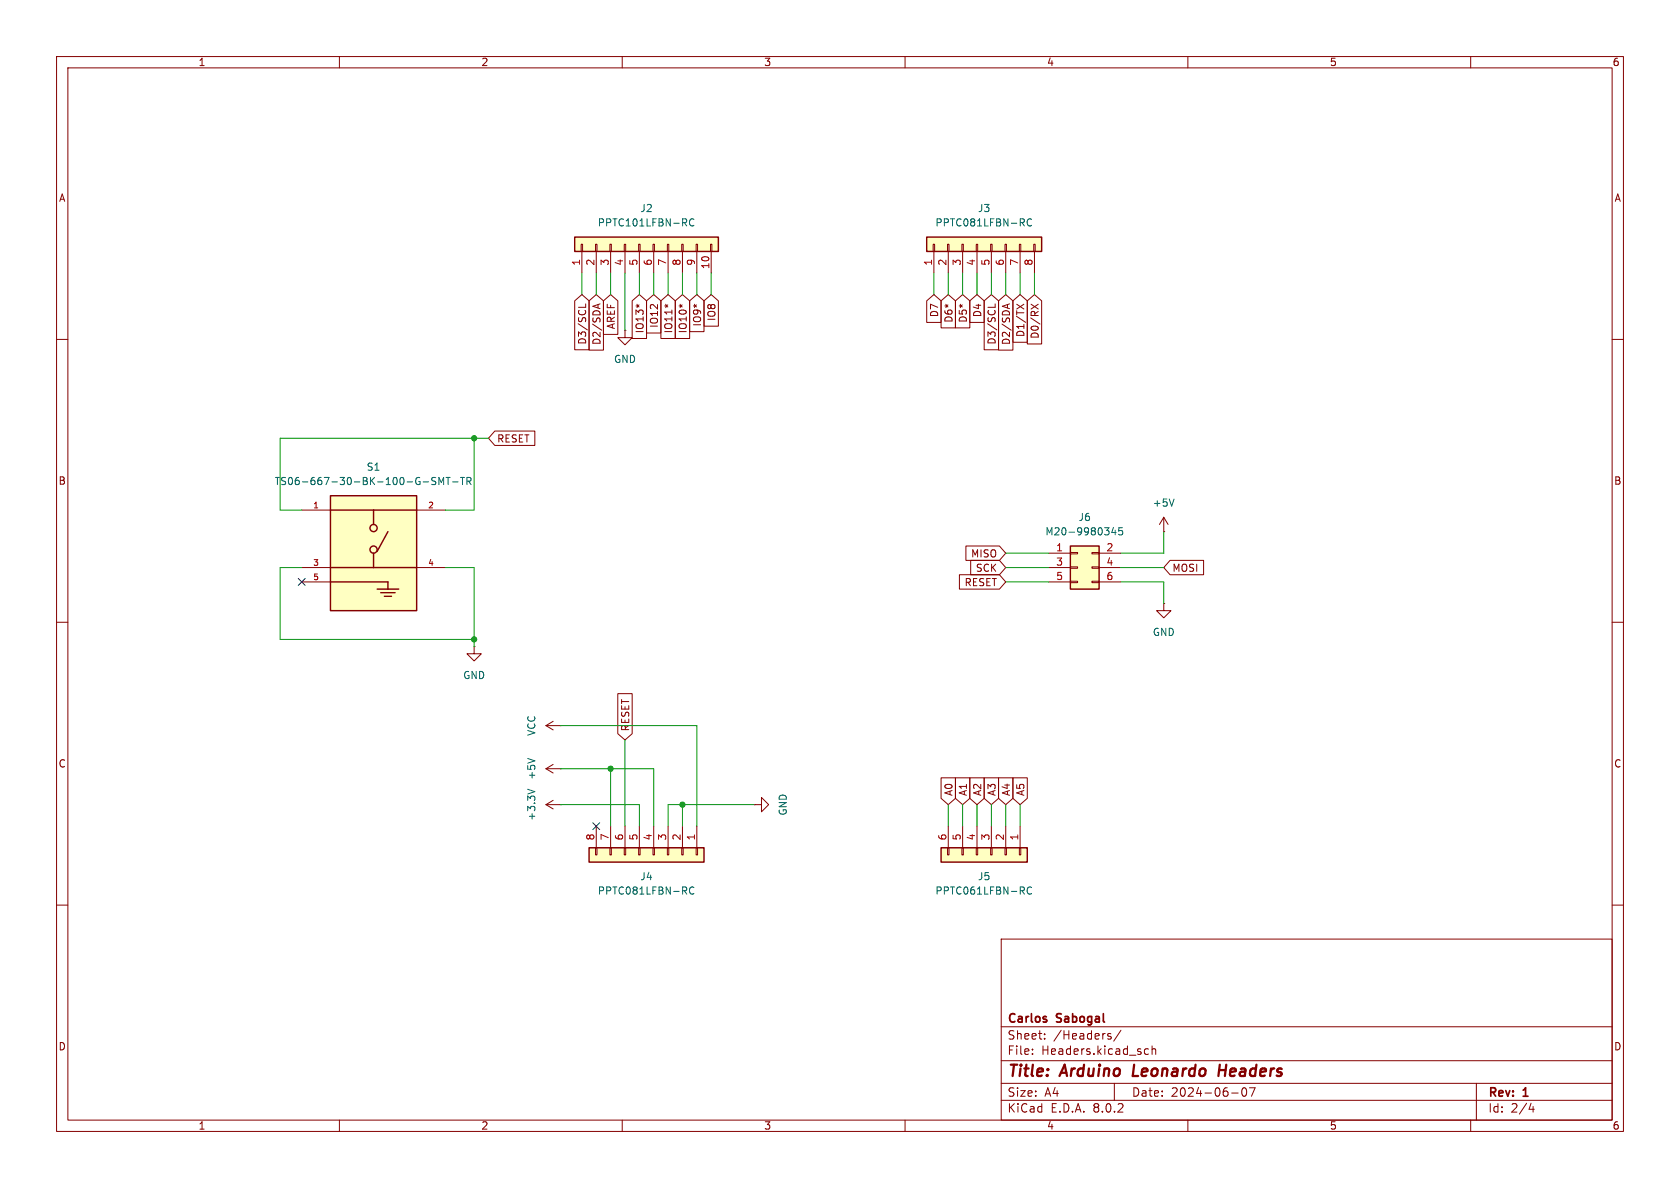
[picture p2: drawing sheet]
<svg xmlns="http://www.w3.org/2000/svg" width="297mm" height="210mm" viewBox="0 0 297 210" stroke-linecap="round" stroke-linejoin="round" font-family="sans-serif">
<g fill="none" stroke="#840000" stroke-width=".18">
<path d="M10 10h277v190h-277zM12 12h273v186h-273zM60 10v2M110 10v2M160 10v2M210 10v2M260 10v2M10 60h2M285 60h2M10 110h2M285 110h2M10 160h2"/>
<path d="M285 160h2M177 166h108v32h-108zM60 198v2M110 198v2M160 198v2M177 194.5h108M177 191.5h108M177 187.5h108M177 181.5h108M182.5 186.3v.1M182.5 185.5v.1M184.7 183.6v.1"/>
<path d="M184.7 182.8v.1M196 183.2l.4 .1 .1 .2-.3 .2h-.2M196 182.7l.4 .1M197 191.5v3M198.2 182.1l-1.3 2M202.4 186.3l.2 .1 .4-.1M203 185.5l-.4-.1-.2 .1M203.7 185.5l.2-.1 .3 .1 .1 .9M203.7 184.9v1.5M210 198v2M217.7 193.2h1.2M219.7 192.4l.2-.1a.81 .81 0 0 1 .6 .6 .81 .81 0 0 1-.3 .8l-.2 .1a.81 .81 0 0 1-.3-1.4z"/>
<path d="M220.9 192.3h1l-.7 1.5M260 198v2M261 191.5v6.5M270.7 195l-.4 1.1h.9M271 195.6v1"/>
</g>
<path d="M200.5 188.2l-.2 2h.9M215.5 189.2h1.2M215.6 188.2l-.2 2" fill="none" stroke="#840000" stroke-width=".4"/>
<path d="M58.4 87.6h15.3v20.4h-15.3z" fill="#ffffc2"/>
<g fill="none" stroke="#840000" stroke-width=".25">
<path d="M58.4 87.6h15.3v20.4h-15.3zM58.4 90.2h15.3M66 90.2v2.5M66 97.8v2.5M68.6 94l-1.9 3.5M58.4 102.9h10.2v1.2M58.4 100.3h15.3M66.7 104.1h3.8M67.3 104.8h2.5M67.9 105.4h1.3"/>
<circle cx="66" cy="97.2" r=".63"/>
<circle cx="66" cy="93.3" r=".63"/>
</g>
<g fill="none" stroke="#840000" stroke-width=".18">
<path d="M110.5 58.4v1.3h1.3l-1.3 1.3-1.3-1.3h1.3M110.5 58.4h.1M53.3 90.2h5.1M73.7 90.2h5M53.3 100.3h5.1M53.3 102.9h5.1M73.7 100.3h5M96.5 128.3h2.6M96.5 128.3l1.3 .7M97.8 127.5l-1.3 .8M99.1 128.3h.1M133.3 142.2h1.3v1.3l1.3-1.3-1.3-1.2v1.2"/>
<path d="M133.3 142.2h.1"/>
</g>
<path d="M74.8 85.2h1M77 84.5l-.4-.1-.3 .2 .1 .3 .6 .3v.3l-.2 .2-.5-.1M77.6 85.7v-1.3l.4 .9 .4-.9v1.3M78.9 84.4h.7M79.2 84.4v1.3M80 85.2h1M81.4 84.4h.7M81.8 84.4v1.3M82.5 85.1l.7-.1 .1-.2-.1-.3-.7-.1v1.3M82.9 85.1l.4 .6" fill="none" stroke="#006464" stroke-width=".18"/>
<path d="M163.8 41.9h20.3v2.6h-20.3z" fill="#ffffc2"/>
<g fill="none" stroke="#840000" stroke-width=".18">
<path d="M165 43.2h.2v1.3h-.2zM165.1 44.5v3.8M167.5 43.2h.3v1.3h-.3zM167.6 44.5v3.8M170.1 43.2h.2v1.3h-.2zM170.2 44.5v3.8M172.6 43.2h.2v1.3h-.2zM172.7 44.5v3.8M175.1 43.2h.3v1.3h-.3zM175.3 44.5v3.8M177.7 43.2h.2v1.3h-.2zM177.8 44.5v3.8"/>
<path d="M180.2 43.2h.3v1.3h-.3zM180.3 44.5v3.8M182.8 43.2h.2v1.3h-.2zM182.9 44.5v3.8"/>
</g>
<path d="M163.8 41.9h20.3v2.6h-20.3z" fill="none" stroke="#840000" stroke-width=".25"/>
<path d="M182.4 38.8a.6 .6 0 0 0-.9 .4 .6 .6 0 0 0 .6 .7l.3-.1" fill="none" stroke="#006464" stroke-width=".18"/>
<path d="M104.1 149.9h20.4v2.5h-20.4z" fill="#ffffc2"/>
<g fill="none" stroke="#840000" stroke-width=".18">
<path d="M83.8 114.3v1.3h1.3l-1.3 1.2-1.3-1.2h1.3M83.8 114.3h.1M105.3 149.9h.2v1.2h-.2zM105.4 146.1v3.8M107.8 149.9h.3v1.2h-.3zM107.9 146.1v3.8M110.4 149.9h.2v1.2h-.2zM110.5 146.1v3.8M112.9 149.9h.3v1.2h-.3zM113 146.1v3.8M115.4 149.9h.3v1.2h-.3zM115.6 146.1v3.8"/>
<path d="M118 149.9h.2v1.2h-.2zM118.1 146.1v3.8M120.5 149.9h.3v1.2h-.3zM120.6 146.1v3.8M123.1 149.9h.2v1.2h-.2zM123.2 146.1v3.8"/>
</g>
<path d="M104.1 149.9h20.4v2.5h-20.4z" fill="none" stroke="#840000" stroke-width=".25"/>
<path d="M122.7 156.9a.6 .6 0 0 0-.9 .4 .6 .6 0 0 0 .6 .8l.3-.2" fill="none" stroke="#006464" stroke-width=".18"/>
<path d="M101.6 41.9h25.4v2.6h-25.4z" fill="#ffffc2"/>
<g fill="none" stroke="#840000" stroke-width=".18">
<path d="M102.7 43.2h.3v1.3h-.3zM102.9 44.5v3.8M105.3 43.2h.2v1.3h-.2zM105.4 44.5v3.8M107.8 43.2h.3v1.3h-.3zM107.9 44.5v3.8M110.4 43.2h.2v1.3h-.2zM110.5 44.5v3.8M112.9 43.2h.3v1.3h-.3zM113 44.5v3.8M115.4 43.2h.3v1.3h-.3zM115.6 44.5v3.8"/>
<path d="M118 43.2h.2v1.3h-.2zM118.1 44.5v3.8M120.5 43.2h.3v1.3h-.3zM120.6 44.5v3.8M123.1 43.2h.2v1.3h-.2zM123.2 44.5v3.8M125.6 43.2h.3v1.3h-.3zM125.7 44.5v3.8M205.7 106.7v1.3h1.3l-1.3 1.2-1.2-1.2h1.2M205.7 106.7h.1M96.5 135.9h2.6M96.5 135.9l1.3 .8"/>
<path d="M97.8 135.1l-1.3 .8M99.1 135.9h.1M96.5 142.2h2.6M96.5 142.2l1.3 .8M97.8 141.5l-1.3 .7M99.1 142.2h.1"/>
</g>
<path d="M101.6 41.9h25.4v2.6h-25.4z" fill="none" stroke="#840000" stroke-width=".25"/>
<path d="M122.7 38.8a.6 .6 0 0 0-.9 .4 .6 .6 0 0 0 .6 .7l.3-.1M93.3 134.1l1.3 .4M93.3 139.5l1.3 .4" fill="none" stroke="#006464" stroke-width=".18"/>
<path d="M189.2 96.5h5.1v7.6h-5.1z" fill="#ffffc2"/>
<g fill="none" stroke="#840000" stroke-width=".18">
<path d="M185.4 97.8h3.8M189.2 97.7h1.3v.2h-1.3zM193 97.7h1.3v.2h-1.3zM194.3 97.8h3.8M205.7 94h.1M205.7 91.4l-.7 1.3M205.7 91.4v2.6M205.7 91.4l.8 1.3M185.4 100.3h3.8M185.4 102.9h3.8M189.2 102.7h1.3v.3h-1.3zM189.2 100.2h1.3v.3h-1.3z"/>
<path d="M193 102.7h1.3v.3h-1.3zM193 100.2h1.3v.3h-1.3zM194.3 100.3h3.8M194.3 102.9h3.8"/>
</g>
<path d="M189.2 96.5h5.1v7.6h-5.1z" fill="none" stroke="#840000" stroke-width=".25"/>
<path d="M196.8 93.2l-.3 .9h.8M197.2 93.7v.9M198.4 93.3h-.6v.6l.1-.1h.5l.1 .2-.1 .4-.2 .2-.4-.2M207.6 88.2l-.5 1.3" fill="none" stroke="#006464" stroke-width=".18"/>
<path d="M166.4 149.9h15.2v2.5h-15.2z" fill="#ffffc2"/>
<g fill="none" stroke="#840000" stroke-width=".18">
<path d="M101.6 53.2l1.3-1.1 1.2 1.1v8.6h-2.5zM103.5 53.7v.6M104.1 53.2l1.3-1.1 1.3 1.1v8.7h-2.6zM105.7 53.8v.6M106.1 53.7l-1.3 .4M106.7 53.2l1.2-1.1 1.3 1.1v5.9h-2.5zM111.8 53.2l1.2-1.1 1.3 1.1v6.6h-2.5zM112.6 53.8l.1 .3 .3-.2M114.3 53.2l1.3-1.1 1.2 1.1v5.7h-2.5zM116.8 53.2l1.3-1.1 1.3 1.1v6.6h-2.6zM117.7 53.8l.1 .3 .3-.2M119.4 53.2l1.2-1.1 1.3 1.1v6.6h-2.5z"/>
<path d="M120.2 53.8l.2 .3 .2-.2M121.9 53.2l1.3-1.1 1.3 1.1v5.4h-2.6zM124.5 53.2l1.2-1.1 1.3 1.1v4.5h-2.5zM163.8 53.2l1.3-1.1 1.3 1.1v3.8h-2.6zM166.4 53.2l1.2-1.1 1.3 1.1v4.8h-2.5zM168.9 53.2l1.3-1.1 1.3 1.1v4.8h-2.6zM171.4 53.2l1.3-1.1 1.3 1.1v3.8h-2.6zM174 53.2l1.3-1.1 1.2 1.1v8.6h-2.5zM175.9 53.7v.6M176.5 53.2l1.3-1.1 1.3 1.1v8.7h-2.6zM178.1 53.8v.6M178.5 53.7l-1.3 .4"/>
<path d="M179.1 53.2l1.2-1.1 1.3 1.1v7.3h-2.5zM179.7 53.8l1.3 .8M181 53.8l-1.3 .8M181.6 53.2l1.3-1.1 1.3 1.1v7.6h-2.6zM182.3 53.8l1.3 .8M183.6 53.8l-1.3 .8M87.5 76.2h7.1v2.5h-7.1l-1.1-1.2zM170.8 96.5h5.9l1.1 1.3-1.1 1.3h-5.9zM171.6 99.1h5.1l1.1 1.2-1.1 1.3h-5.1zM206.9 99.1h5.9v2.5h-5.9l-1.2-1.3zM169.6 101.6h7.1l1.1 1.3-1.1 1.2h-7.1zM109.2 122.6h2.6v7.1l-1.3 1.1-1.3-1.1z"/>
<path d="M166.4 137.5h2.5v3.6l-1.3 1.1-1.2-1.1zM168.9 137.5h2.6v3.6l-1.3 1.1-1.3-1.1zM171.4 137.5h2.6v3.6l-1.3 1.1-1.3-1.1zM174 137.5h2.5v3.6l-1.2 1.1-1.3-1.1zM176.5 137.5h2.6v3.6l-1.3 1.1-1.3-1.1zM179.1 137.5h2.5v3.6l-1.3 1.1-1.2-1.1zM167.5 149.9h.3v1.2h-.3zM167.6 146.1v3.8M170.1 149.9h.2v1.2h-.2zM170.2 146.1v3.8M172.6 149.9h.2v1.2h-.2zM172.7 146.1v3.8"/>
<path d="M175.1 149.9h.3v1.2h-.3zM175.3 146.1v3.8M177.7 149.9h.2v1.2h-.2zM177.8 146.1v3.8M180.2 149.9h.3v1.2h-.3zM180.3 146.1v3.8"/>
</g>
<path d="M166.4 149.9h15.2v2.5h-15.2z" fill="none" stroke="#840000" stroke-width=".25"/>
<path d="M182.4 156.9a.6 .6 0 0 0-.9 .4 .6 .6 0 0 0 .6 .8l.3-.2" fill="none" stroke="#006464" stroke-width=".18"/>
<g fill="none" stroke="#009600" stroke-width=".18">
<path d="M102.9 48.3v3.8M105.4 48.3v3.8M107.9 48.3v3.8M110.5 48.3v10.1M113 48.3v3.8M115.6 48.3v3.8M118.1 48.3v3.8M120.6 48.3v3.8M123.2 48.3v3.8M125.7 48.3v3.8M165.1 48.3v3.8M167.6 48.3v3.8"/>
<path d="M170.2 48.3v3.8M172.7 48.3v3.8M175.3 48.3v3.8M177.8 48.3v3.8M180.3 48.3v3.8M182.9 48.3v3.8M83.8 77.5v12.7h-5.1M86.4 77.5h-36.9v12.7h3.8M177.8 97.8h7.6M205.7 94v3.8h-7.6M53.3 100.3h-3.8v12.7h34.3M78.7 100.3h5.1v14"/>
<path d="M177.8 100.3h7.6M177.8 102.9h7.6M198.1 100.3h7.6M198.1 102.9h7.6v3.8M99.1 128.3h24.1v17.8M99.1 135.9h16.5v10.2M107.9 135.9v10.2M110.5 130.8v15.3M99.1 142.2h13.9v3.9M120.6 142.2v3.9M133.3 142.2h-15.2v3.9M167.6 142.2v3.9"/>
<path d="M170.2 142.2v3.9M172.7 142.2v3.9M175.3 142.2v3.9M177.8 142.2v3.9M180.3 142.2v3.9"/>
</g>
<path d="M52.7 102.3l1.2 1.2M53.9 102.3l-1.2 1.2M104.8 145.4l1.2 1.3M106 145.4l-1.2 1.3" fill="none" stroke="#000084" stroke-width=".18"/>
<g fill="#009600" stroke="#009600" stroke-width=".18">
<circle cx="83.8" cy="77.5" r=".46"/>
<circle cx="83.8" cy="113" r=".46"/>
<circle cx="120.6" cy="142.2" r=".46"/>
<circle cx="107.9" cy="135.9" r=".46"/>
</g>
<g font-size="2.8" fill="#840000">
<text x="178" y="190.9">Title:</text>
<text x="187.7" y="190.9">Arduino</text>
<text x="201.1" y="190.9">Leonardo</text>
<text x="217.1" y="190.9">Headers</text>
</g>
<g font-size="2.1" fill="#840000">
<text x="178" y="184">Sheet:</text>
<text x="178" y="181.2">Carlos</text>
<text x="186.2" y="184">/Headers/</text>
<text x="186.9" y="181.2">Sabogal</text>
<text x="178" y="186.7">File:</text>
<text x="184.1" y="186.7">Headers.kicad_sch</text>
<text x="178" y="196.9">KiCad</text>
<text x="178" y="194.1">Size:</text>
<text x="184.7" y="194.1">A4</text>
<text x="185.7" y="196.9">E.D.A.</text>
<text x="193.3" y="196.9">8.0.2</text>
<text x="200" y="194.1">Date:</text>
<text x="207" y="194.1">2024-06-07</text>
<text x="263" y="194.3">Rev:</text>
<text x="263" y="196.9">Id:</text>
<text x="267.1" y="196.9">2/4</text>
<text x="269.4" y="194.3">1</text>
</g>
<g font-size="1.8" fill="#840000">
<text x="35" y="11.9">1</text>
<text x="85" y="11.9">2</text>
<text x="135" y="11.9">3</text>
<text x="185" y="11.9">4</text>
<text x="235" y="11.9">5</text>
<text x="285" y="11.9">6</text>
<text x="10.3" y="35.9">A</text>
<text x="285.3" y="35.9">A</text>
<text x="108.9" y="58.3" transform="rotate(-90 108.9 58.3)">AREF</text>
<text x="114" y="59" transform="rotate(-90 114 59)">IO13*</text>
<text x="116.5" y="58.1" transform="rotate(-90 116.5 58.1)">IO12</text>
<text x="119.1" y="59" transform="rotate(-90 119.1 59)">IO11*</text>
<text x="121.6" y="59" transform="rotate(-90 121.6 59)">IO10*</text>
<text x="124.1" y="57.8" transform="rotate(-90 124.1 57.8)">IO9*</text>
<text x="126.7" y="56.8" transform="rotate(-90 126.7 56.8)">IO8</text>
<text x="166.1" y="56.2" transform="rotate(-90 166.1 56.2)">D7</text>
<text x="168.6" y="57.1" transform="rotate(-90 168.6 57.1)">D6*</text>
<text x="171.1" y="57.1" transform="rotate(-90 171.1 57.1)">D5*</text>
<text x="173.7" y="56.2" transform="rotate(-90 173.7 56.2)">D4</text>
<text x="181.3" y="59.7" transform="rotate(-90 181.3 59.7)">D1/TX</text>
<text x="183.8" y="60" transform="rotate(-90 183.8 60)">D0/RX</text>
<text x="103.8" y="61" transform="rotate(-90 103.8 61)">D3/SCL</text>
<text x="106.4" y="61.1" transform="rotate(-90 106.4 61.1)">D2/SDA</text>
<text x="176.2" y="61" transform="rotate(-90 176.2 61)">D3/SCL</text>
<text x="178.8" y="61.1" transform="rotate(-90 178.8 61.1)">D2/SDA</text>
<text x="87.8" y="78.4">RESET</text>
<text x="10.3" y="85.9">B</text>
<text x="285.3" y="85.9">B</text>
<text x="171.6" y="98.7">MISO</text>
<text x="172.4" y="101.3">SCK</text>
<text x="207.2" y="101.3">MOSI</text>
<text x="170.4" y="103.8">RESET</text>
<text x="111.4" y="129.4" transform="rotate(-90 111.4 129.4)">RESET</text>
<text x="10.3" y="135.9">C</text>
<text x="285.3" y="135.9">C</text>
<text x="168.6" y="140.8" transform="rotate(-90 168.6 140.8)">A0</text>
<text x="171.1" y="140.8" transform="rotate(-90 171.1 140.8)">A1</text>
<text x="173.7" y="140.8" transform="rotate(-90 173.7 140.8)">A2</text>
<text x="176.2" y="140.8" transform="rotate(-90 176.2 140.8)">A3</text>
<text x="178.8" y="140.8" transform="rotate(-90 178.8 140.8)">A4</text>
<text x="181.3" y="140.8" transform="rotate(-90 181.3 140.8)">A5</text>
<text x="10.3" y="185.9">D</text>
<text x="285.3" y="185.9">D</text>
<text x="35" y="199.9">1</text>
<text x="85" y="199.9">2</text>
<text x="135" y="199.9">3</text>
<text x="185" y="199.9">4</text>
<text x="235" y="199.9">5</text>
<text x="285" y="199.9">6</text>
</g>
<g font-size="1.8" fill="#006464">
<text x="105.6" y="40.2">PPTC101LFBN-RC</text>
<text x="113.1" y="37.7">J2</text>
<text x="165.3" y="40.2">PPTC081LFBN-RC</text>
<text x="172.8" y="37.7">J3</text>
<text x="108.5" y="64.4">GND</text>
<text x="64.7" y="83.4">S1</text>
<text x="48.5" y="86">TS06-667-30-BK-100-G-SMT-TR</text>
<text x="203.7" y="89.8">+5V</text>
<text x="184.7" y="94.8">M20-9980345</text>
<text x="190.6" y="92.3">J6</text>
<text x="203.7" y="112.6">GND</text>
<text x="81.8" y="120.2">GND</text>
<text x="94.8" y="130.2" transform="rotate(-90 94.8 130.2)">VCC</text>
<text x="94.8" y="137.9" transform="rotate(-90 94.8 137.9)">+5V</text>
<text x="94.8" y="145.2" transform="rotate(-90 94.8 145.2)">+3.3V</text>
<text x="139.3" y="144.3" transform="rotate(-90 139.3 144.3)">GND</text>
<text x="113.1" y="155.8">J4</text>
<text x="172.8" y="155.8">J5</text>
<text x="105.6" y="158.3">PPTC081LFBN-RC</text>
<text x="165.3" y="158.3">PPTC061LFBN-RC</text>
</g>
<g font-size="1.8" fill="#a90000">
<text x="102.6" y="47.1" transform="rotate(-90 102.6 47.1)">1</text>
<text x="105.2" y="47.1" transform="rotate(-90 105.2 47.1)">2</text>
<text x="107.7" y="47.1" transform="rotate(-90 107.7 47.1)">3</text>
<text x="110.2" y="47.1" transform="rotate(-90 110.2 47.1)">4</text>
<text x="112.8" y="47.1" transform="rotate(-90 112.8 47.1)">5</text>
<text x="115.3" y="47.1" transform="rotate(-90 115.3 47.1)">6</text>
<text x="117.9" y="47.1" transform="rotate(-90 117.9 47.1)">7</text>
<text x="120.4" y="47.1" transform="rotate(-90 120.4 47.1)">8</text>
<text x="122.9" y="47.1" transform="rotate(-90 122.9 47.1)">9</text>
<text x="125.5" y="47.7" transform="rotate(-90 125.5 47.7)">10</text>
<text x="164.8" y="47.1" transform="rotate(-90 164.8 47.1)">1</text>
<text x="167.4" y="47.1" transform="rotate(-90 167.4 47.1)">2</text>
<text x="169.9" y="47.1" transform="rotate(-90 169.9 47.1)">3</text>
<text x="172.5" y="47.1" transform="rotate(-90 172.5 47.1)">4</text>
<text x="175" y="47.1" transform="rotate(-90 175 47.1)">5</text>
<text x="177.5" y="47.1" transform="rotate(-90 177.5 47.1)">6</text>
<text x="180.1" y="47.1" transform="rotate(-90 180.1 47.1)">7</text>
<text x="182.6" y="47.1" transform="rotate(-90 182.6 47.1)">8</text>
<text x="186.6" y="97.5">1</text>
<text x="186.6" y="100.1">3</text>
<text x="195.5" y="97.5">2</text>
<text x="195.5" y="100.1">4</text>
<text x="186.6" y="102.6">5</text>
<text x="195.5" y="102.6">6</text>
<text x="105.2" y="148.7" transform="rotate(-90 105.2 148.7)">8</text>
<text x="107.7" y="148.7" transform="rotate(-90 107.7 148.7)">7</text>
<text x="110.2" y="148.7" transform="rotate(-90 110.2 148.7)">6</text>
<text x="112.8" y="148.7" transform="rotate(-90 112.8 148.7)">5</text>
<text x="115.3" y="148.7" transform="rotate(-90 115.3 148.7)">4</text>
<text x="117.9" y="148.7" transform="rotate(-90 117.9 148.7)">3</text>
<text x="120.4" y="148.7" transform="rotate(-90 120.4 148.7)">2</text>
<text x="122.9" y="148.7" transform="rotate(-90 122.9 148.7)">1</text>
<text x="167.4" y="148.7" transform="rotate(-90 167.4 148.7)">6</text>
<text x="169.9" y="148.7" transform="rotate(-90 169.9 148.7)">5</text>
<text x="172.5" y="148.7" transform="rotate(-90 172.5 148.7)">4</text>
<text x="175" y="148.7" transform="rotate(-90 175 148.7)">3</text>
<text x="177.5" y="148.7" transform="rotate(-90 177.5 148.7)">2</text>
<text x="180.1" y="148.7" transform="rotate(-90 180.1 148.7)">1</text>
</g>
<g font-size="1.4" fill="#a90000">
<text x="55.3" y="89.9">1</text>
<text x="75.6" y="89.9">2</text>
<text x="55.3" y="100.1">3</text>
<text x="75.6" y="100.1">4</text>
<text x="55.3" y="102.6">5</text>
</g>
</svg>
